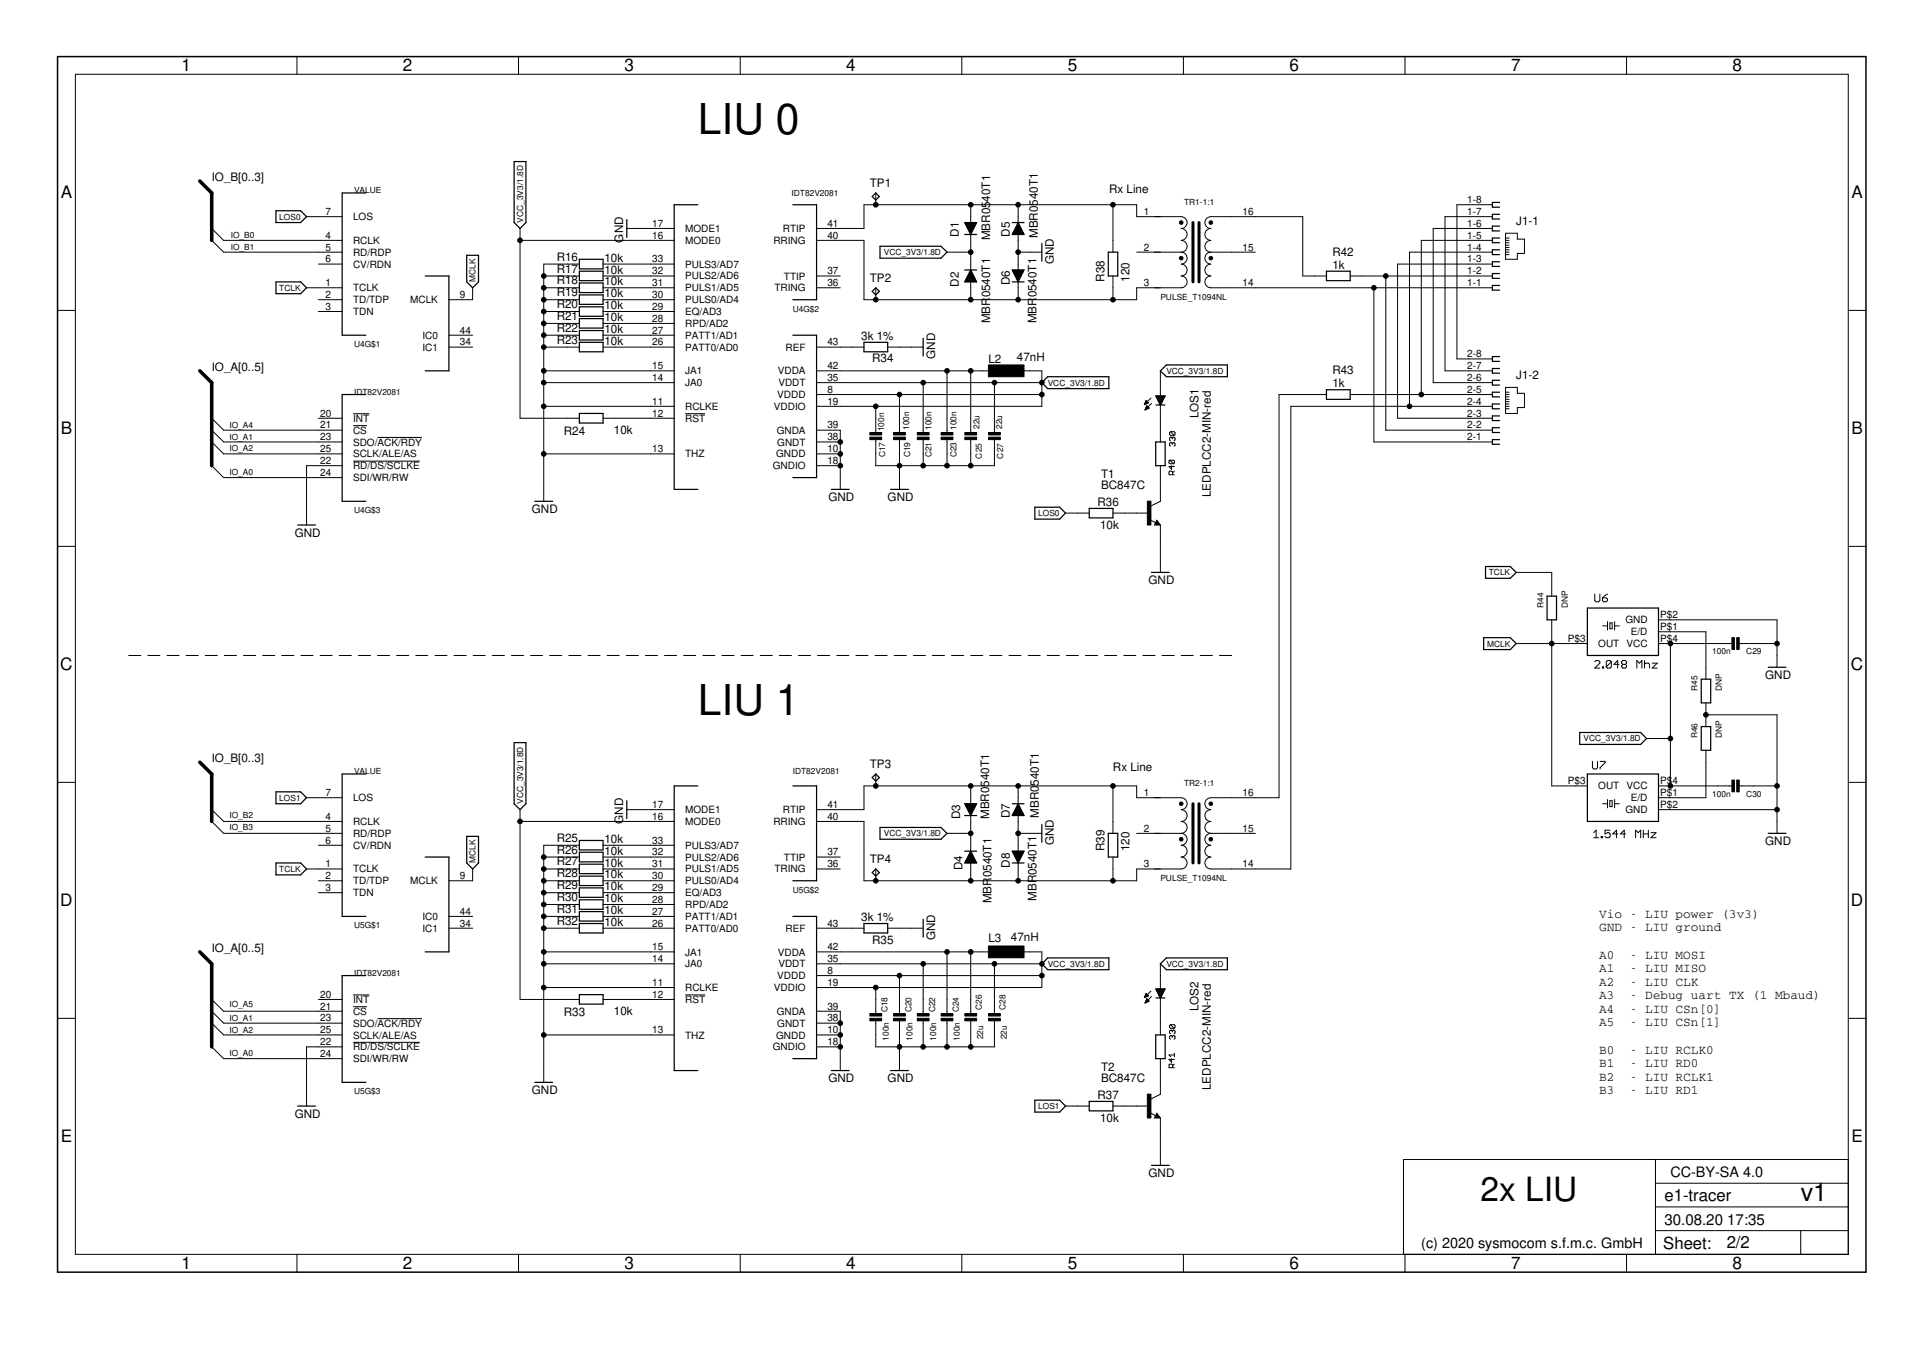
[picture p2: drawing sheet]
<svg xmlns="http://www.w3.org/2000/svg" width="297mm" height="210mm" viewBox="0 0 297 210" stroke-linecap="round" stroke-linejoin="round" font-family="sans-serif">
<g fill="none" stroke="#000" stroke-width=".15">
<path d="M11.6 11.5h273.9v182.2h-273.9zM45.9 8.7v2.8M80.1 8.7v2.8M114.3 8.7v2.8M148.6 8.7v2.8M182.8 8.7v2.8M217 8.7v2.8M251.2 8.7v2.8M32.7 35.3l1.8 1.8h18.4M32.7 37.1l1.8 1.8h18.4M47.3 33.5h5.6M80.3 37.1h23.8"/>
<path d="M80.3 35.3v29.3h9.2M96.8 35.3h7.3M126.1 35.3h7.4v-3.7h42.1v1.9h6.9a.91 .91 0 0 1 .9 .9 .91 .91 0 0 1-.9 .9 .92 .92 0 0 1 .9 .9 .92 .92 0 0 1-.9 .9 .91 .91 0 0 1 .9 .9 .91 .91 0 0 1-.9 .9M126.1 37.1h7.4v9.2h42.1v-1.9h6.9a.91 .91 0 0 0 .9-.9 .91 .91 0 0 0-.9-.9 .92 .92 0 0 0 .9-.9 .92 .92 0 0 0-.9-.9 .92 .92 0 0 0 .9-.9 .92 .92 0 0 0-.9-1M135.3 29.8v1.8M146.3 38.9h3.6M149.9 31.6v14.7M157.3 38.9h3.6M157.3 31.6v14.7M171.9 31.6v7.3M175.6 38.9h6.9M187 38.9a.91 .91 0 0 1-.9-.9 .91 .91 0 0 1 .9-.9 .92 .92 0 0 1-.9-.9 .92 .92 0 0 1 .9-.9 .91 .91 0 0 1-.9-.9 .91 .91 0 0 1 .9-.9h14.2v9.1h3.7"/>
<path d="M187 38.9a.92 .92 0 0 0-.9 1 .92 .92 0 0 0 .9 .9 .92 .92 0 0 0-.9 .9 .92 .92 0 0 0 .9 .9 .91 .91 0 0 0-.9 .9 .91 .91 0 0 0 .9 .9h43.5M187 38.9h6.9M230.5 33.5h-7.3v23.8h7.3M230.5 37.1h-11v23.8M230.5 38.9h-12.8v23.9M230.5 35.3h-9.1v23.8h9.1M230.5 31.6h-5.5v23.8h5.5M232.6 37.1h.5M232.6 38.9h.5M232.6 36h1.8v.9h1.1v2.2h-1.1v.9h-1.8zM232.6 39.3h.5M232.6 38.6h.5"/>
<path d="M232.6 38.2h.5M232.6 37.9h.5M232.6 37.5h.5M232.6 36.8h.5M8.9 47.9h2.7M47.3 44.4h5.6M49.2 40.8h3.7M49.2 46.3h3.7M49.2 48.1h3.7M69.3 51.8h3.7M69.3 53.6h3.7M73 44.4v1.9h-3.7"/>
<path d="M84 44.4h5.5M84 46.3h5.5M84 48.1h5.5M84 42.6h5.5M84 50h5.5M84 51.8h5.5M84 53.6h5.5M84 59.1h20.1M84 57.3h20.1M89.5 40.8h-5.5v36.6M93.2 40.8h10.9M93.2 44.4h10.9"/>
<path d="M93.2 46.3h10.9M93.2 48.1h10.9M93.2 42.6h10.9M93.2 50h10.9M93.2 51.8h10.9M93.2 53.6h10.9M126.1 44.4h3.7M126.1 42.6h3.7M126.1 53.6h7.4M126.1 59.1h34.8M126.1 57.3h27.5M135.3 44.4v1.9"/>
<path d="M137.1 53.6h5.5M142.6 59.1v7.9M146.3 57.3v9.7M149.9 57.3v9.7M153.6 59.1v7.9M157.3 57.3h3.6v5.5h-34.8M171.9 42.6v3.7M179.2 57.3v3.9M208.6 42.6h21.9M212.2 44.4v23.9h18.3M214.1 42.6v23.8h16.4M230.5 40.8h-14.6v23.8h14.6"/>
<path d="M232.6 59.8h1.8v.9h1.1v2.2h-1.1v1h-1.8zM285.5 47.9h2.7M32.7 64.6l1.8 1.8h18.4M32.7 66.4l1.8 1.9h18.4M32.7 68.3l1.8 1.8h18.4M32.7 71.9l1.8 1.9h18.4M49.2 64.6h3.7M52.9 71.9h-5.6v9.2M54.5 63.9h2.5M54.5 65.7h2.2M54.5 71.2h10.4M58.3 67.6h6.9"/>
<path d="M84 70.1h20.1M84 62.8h20.1M93.2 64.6h10.9M105.8 63.9h3.1M126.1 66.4h3.7v9.2M126.1 68.3h3.7M126.1 70.1h3.7M126.1 71.9h3.7M126.1 60.9h34.8M135.3 67.7v4.2h18.3v-4.2M135.3 62.8v4.2M138.9 60.9v6.1"/>
<path d="M138.9 67.7v7.9M142.6 67.7v4.2M146.3 67.7v4.2M149.9 67.7v4.2M164.6 79.2h3.7M171.9 79.2h5.5M176.8 62.4h.1M176.8 62.4h.3M176.9 62.3h.3M176.9 63.3h.1M176.9 62.2h.5M176.9 63.2h.2"/>
<path d="M176.9 62.1h.4M176.9 63.2h.3M177 62.1h.2M177 63.1h.4M177 62h.2M177 63h.5M177 61.9h.1M177 62.9h.4M177.1 62.8h.2M177.1 62.8h.1M177.1 62.7l-.2 .6M177.1 62.7l.4 .3-.6 .3"/>
<path d="M177.1 62.7h.1M177.4 62.2l-.4-.4-.2 .7M177.4 62.2l-.6 .3M177.8 61.5l-1 1M177.9 62.3l-1 1M178.6 61.2h1.3l-.7 1.3zM178.6 61.2h1.3M178.6 61.3h1.3M178.6 61.4h1.2M178.7 61.4h1.1M178.7 61.5h1.1M178.8 61.6h.9"/>
<path d="M178.8 61.7h.9M178.9 61.7h.7M178.9 61.8h.7M178.9 61.9h.7M179 62h.5M179 62.1h.5M179.1 62.2h.3M179.1 62.3h.3M179.2 62.4h.1M179.2 71.9v5.5l-1.4 .7M179.2 62.5v5.8M179.2 62.5h.1"/>
<path d="M180.7 71.1l-.1 .1v.3l.1 .1h.6M180.7 71.1h.6l.1 .1v.3l-.1 .1M180.7 71.1l.6 .5M180.8 66.7l-.1 .1v.3l.1 .1h.6M180.8 66.7h.6l.1 .1v.3l-.1 .1M180.8 66.7l.6 .5M181 71.9v.6l-.4-.4h.8M181.1 68.5l-.2-.1-.2 .1v.3l.1 .1M181.1 67.7l-.2-.2-.2 .2v.2l.1 .2M181.1 68.5l.1-.1 .3 .1v.3l-.1 .1M181.1 67.7v.1M181.1 68.5v.1"/>
<path d="M181.1 67.7l.1-.2 .3 .2v.2l-.1 .2M181.1 73.3v-.4l-.1-.1h-.3l-.1 .1v.4h.8M181.4 72.8l-.3 .2M204.9 60.9h-7.3v62.3h-10.6a.92 .92 0 0 0-.9 .9 .92 .92 0 0 0 .9 1 .91 .91 0 0 0-.9 .9 .91 .91 0 0 0 .9 .9 .92 .92 0 0 0-.9 .9 .92 .92 0 0 0 .9 .9M208.6 60.9h21.9M230.5 62.8h-31.1v71.4h-12.4a.92 .92 0 0 1-.9-.9 .92 .92 0 0 1 .9-.9 .91 .91 0 0 1-.9-.9 .91 .91 0 0 1 .9-.9 .92 .92 0 0 1-.9-1 .92 .92 0 0 1 .9-.9M232.6 62.8h.5M232.6 60.9h.5M232.6 63.1h.5M232.6 62.4h.5M232.6 62h.5M232.6 61.7h.5"/>
<path d="M232.6 61.3h.5M232.6 60.6h.5M8.9 84.4h2.7M177.6 80.3l.9 .4M178.7 80.3l.5 .8h-.9zM179.2 81.1v7.3M234.2 99.4h11M234.2 88.4h5.5v3.7M239.7 95.7v25.7h5.5M246.3 91.8v1l.2 .1h.4l.2-.1v-1M247.5 92.4h.6l.2 .1v.3l-.2 .1h-.4l-.2-.1zM247.6 96.7h.7"/>
<path d="M248.3 91.8l-.8 .6M248.3 96v1.3M248.7 96.2h.3v.9h-.3zM249.4 96.7h.7M249.4 96v1.3M256.2 97.6h7.3v7.3M256.2 99.4h11.5M256.2 95.7h18.3v7.4M258 99.4v22M268.5 99.4h6M285.5 84.4h2.7M19.9 101.2h1.9"/>
<path d="M22.8 101.2h1.9M25.8 101.2h1.9M28.7 101.2h1.9M31.7 101.2h1.9M34.6 101.2h1.9M37.6 101.2h1.9M40.6 101.2h1.8M43.5 101.2h1.9M46.5 101.2h1.9M49.4 101.2h1.9M52.4 101.2h1.9M55.4 101.2h1.8"/>
<path d="M58.3 101.2h1.9M61.3 101.2h1.8M64.2 101.2h1.9M67.2 101.2h1.8M70.1 101.2h1.9M73.1 101.2h1.9M76 101.2h1.9M79 101.2h1.9M82 101.2h1.8M84.9 101.2h1.9M87.9 101.2h1.8M90.8 101.2h1.9"/>
<path d="M93.8 101.2h1.9M96.7 101.2h1.9M99.7 101.2h1.9M102.6 101.2h1.9M105.6 101.2h1.9M108.6 101.2h1.8M111.5 101.2h1.9M114.5 101.2h1.8M117.4 101.2h1.9M120.4 101.2h1.9M123.3 101.2h1.9M126.3 101.2h1.9"/>
<path d="M129.2 101.2h1.9M132.2 101.2h1.9M135.1 101.2h1.9M135.3 119.5v1.9M138.1 101.2h1.9M141.1 101.2h1.8M144 101.2h1.9M147 101.2h1.9M149.9 101.2h1.9M152.9 101.2h1.9M155.9 101.2h1.8M158.8 101.2h1.9"/>
<path d="M161.8 101.2h1.8M164.7 101.2h1.9M167.7 101.2h1.8M170.6 101.2h1.9M173.6 101.2h1.9M176.5 101.2h1.9M179.5 101.2h1.9M182.5 101.2h1.8M185.4 101.2h1.9M188.4 101.2h1.8M246 117.6v1l.2 .2h.4l.2-.2v-1M246.3 102.2l.2-.2h.4l.2 .2v.2l-.8 .8h.8"/>
<path d="M247.2 117.6h.7v.2l-.7 .8v.2M247.5 103h.2v.2h-.2zM248.9 102.2v.8l-.2 .2h-.4l-.2-.2M248.9 102.2l-.2-.2h-.4l-.2 .2v.8M248.9 102.2l-.8 .8M250.1 102.6h-.8l.6-.6v1.2M250.7 102.6l-.2 .2v.2l.2 .2h.4l.1-.2v-.2l-.1-.2M250.7 102.6l-.2-.2v-.2l.2-.2h.4l.1 .2v.2l-.1 .2M250.7 102.6h.4M252.8 103.2v-1.2l.4 .4 .4-.4v1.2M254 102v1.2M254 102.6l.2-.2h.4l.2 .2v.6"/>
<path d="M254.3 114.1h3.7M255.2 102.4h.8l-.8 .8h.8M263.5 115.9v7.3h-7.3M263.5 110.4h11v18.3M263.5 108.6v3.6M8.9 120.8h2.7M32.7 125.1l1.8 1.8h18.4M32.7 126.9l1.8 1.8h18.4M47.3 123.2h5.6M47.3 134.2h5.6M49.2 130.6h3.7M49.2 136h3.7"/>
<path d="M49.2 137.9h3.7M73 134.2v1.8h-3.7M80.3 126.9h23.8M80.3 125.1v29.3h9.2M84 134.2h5.5M84 136h5.5M84 137.9h5.5M84 132.4h5.5M84 139.7h5.5M89.5 130.6h-5.5v36.6M93.2 130.6h10.9M93.2 134.2h10.9"/>
<path d="M93.2 136h10.9M93.2 137.9h10.9M93.2 132.4h10.9M93.2 139.7h10.9M96.8 125.1h7.3M126.1 125.1h7.4v-3.7h42.1v1.8h6.9a.92 .92 0 0 1 .9 .9 .92 .92 0 0 1-.9 1 .91 .91 0 0 1 .9 .9 .91 .91 0 0 1-.9 .9 .92 .92 0 0 1 .9 .9 .92 .92 0 0 1-.9 .9M126.1 126.9h7.4v9.1h42.1v-1.8h6.9a.92 .92 0 0 0 .9-.9 .92 .92 0 0 0-.9-.9 .91 .91 0 0 0 .9-.9 .91 .91 0 0 0-.9-.9 .92 .92 0 0 0 .9-1 .92 .92 0 0 0-.9-.9M126.1 134.2h3.7M126.1 132.4h3.7M135.3 134.2v1.8M146.3 128.7h3.6M149.9 121.4v14.6"/>
<path d="M157.3 121.4v14.6M157.3 128.7h3.6M171.9 121.4v7.3M171.9 132.4v3.6M175.6 128.7h6.9M187 128.7h6.9M246.2 128.6l.3-.4v1.2M246.2 129.4h.8M247.3 129.2h.2v.2h-.2zM247.6 124.1h.7M248.3 123.5v1.3M248.7 123.7h.3v.9h-.3z"/>
<path d="M248.7 128.2h-.8v.6l.4-.2h.2l.2 .2v.4l-.2 .2h-.4l-.2-.2M249.4 123.5v1.3M249.4 124.1h.7M249.9 128.8h-.8l.6-.6v1.2M251.1 128.8h-.8l.6-.6v1.2M252.6 129.4v-1.2l.4 .4 .4-.4v1.2M253.8 128.8h.8M253.8 128.2v1.2M254.6 128.2v1.2M255 128.6h.8l-.8 .8h.8M256.2 121.4h11.5M256.2 125.1h18.3"/>
<path d="M268.5 121.4h6M285.5 120.8h2.7M8.9 157.3h2.7M32.7 154.4l1.8 1.8h18.4M32.7 156.2l1.8 1.8h18.4M32.7 158l1.8 1.9h18.4M49.2 154.4h3.7M54.5 153.7h2.5M54.5 155.5h2.2M58.3 157.3h6.9M69.3 141.5h3.7M69.3 143.4h3.7"/>
<path d="M84 159.9h20.1M84 141.5h5.5M84 143.4h5.5M84 148.9h20.1M84 147h20.1M84 152.5h20.1M93.2 154.4h10.9M93.2 141.5h10.9M93.2 143.4h10.9M105.8 153.7h3.1M126.1 156.2h3.7v9.2M126.1 158h3.7"/>
<path d="M126.1 159.9h3.7M126.1 143.4h7.4M126.1 148.9h34.8M126.1 147h27.5M126.1 150.7h34.8M135.3 152.5v4.2M135.3 157.5v4.2h18.3v-4.2M137.1 143.4h5.5M138.9 150.7v6M138.9 157.5v7.9M142.6 148.9v7.8M142.6 157.5v4.2"/>
<path d="M146.3 147v9.7M146.3 157.5v4.2M149.9 147v9.7M149.9 157.5v4.2M153.6 148.9v7.8M157.3 147h3.6v5.5h-34.8M176.8 154.1h.1M176.8 154h.2M176.8 153.9h.4M176.9 153.8h.5M176.9 154.8h.1M176.9 153.7h.4"/>
<path d="M176.9 154.7h.3M177 153.7h.3M177 154.7h.4M177 153.6h.2M177 154.6h.5M177 153.5h.1M177 154.5h.4M177.1 154.4h.2M177.1 154.4h.1M177.1 154.3h.1M177.1 154.3l-.2 .6M177.1 154.3l.4 .3-.6 .3"/>
<path d="M177.4 153.8l-.4-.4-.2 .7M177.4 153.8l-.6 .3M177.8 153.1l-1 1M177.9 153.9l-1 1M178.6 152.8h1.3l-.7 1.3zM178.6 152.8h1.3M178.6 152.9h1.3M178.7 153h1.1M178.7 153.1h1M178.8 153.2h.9M178.8 153.3h.9M178.9 153.4h.7"/>
<path d="M178.9 153.5h.7M179 153.6h.5M179 153.7h.5M179.1 153.8h.3M179.1 153.9h.3M179.2 154h.1M179.2 154.1h.1M179.2 148.9v3.9M179.2 154.1v5.8M180.8 158.3l-.1 .1v.3l.1 .1h.6M180.8 158.3h.6l.1 .1v.3l-.1 .1M180.8 158.3l.6 .5"/>
<path d="M181.1 159.3l-.2-.2-.2 .2v.2l.1 .2M181.1 159.3v.1M181.1 159.3l.1-.2 .3 .2v.2l-.1 .2M285.5 157.3h2.7M32.7 161.7l1.8 1.8h18.4M52.9 161.7h-5.6v9.1M54.5 161h10.4M126.1 161.7h3.7M164.6 170.8h3.7M171.9 170.8h5.5M177.6 171.9l.9 .4M178.7 171.9l.5 .8h-.9z"/>
<path d="M179.2 163.5v5.5l-1.4 .7M179.2 172.7v7.3M181 163.5v.6l-.4-.5h.8M181.1 160.1l-.2-.1-.2 .1v.3l.1 .1M181.1 160.1v.1M181.1 160.1l.1-.1 .3 .1v.3l-.1 .1M181.1 164.9v-.4l-.1-.1h-.3l-.1 .1v.4h.8M181.4 162.7v.5M181.4 164.4l-.3 .2M181.4 162.9h-.8l.2 .3M255.7 179.1v14.6M285.5 179.1h-68.7v14.6"/>
<path d="M45.9 193.7v2.8M80.1 193.7v2.8M114.3 193.7v2.8M148.6 193.7v2.8M182.8 193.7v2.8M217 193.7v2.8M251.2 193.7v2.8M255.7 190.1h29.8M255.7 186.4h29.8M255.7 182.8h29.8M278.2 190.1v3.6"/>
</g>
<g fill="none" stroke="#000" stroke-width=".19">
<path d="M42.6 32.6h3.8l.9 .9-.9 .9h-3.8zM56.5 29.8h-3.6v22h3.6M72.1 39.4h1.8v4.1l-.9 .9-.9-.9zM79.4 25h1.8v9.4l-.9 .9-.9-.9zM96.8 33.9v2.8M107.8 31.6h-3.7v44h3.7M122.5 31.6h3.6v14.7h-3.6M134.7 30.4l.6-.6 .5 .6-.5 .5zM135.9 38h9.5l.9 .9-.9 1h-9.5zM149 34.4h1.9l-1 1.8zM149 36.2h1.9M156.4 34.4h1.8"/>
<path d="M157.3 34.4l.9 1.8h-1.8zM160.9 37.6v2.7M171.2 38.9h1.5v3.7h-1.5zM231.6 31.3h-1.1v.7h1.1M231.6 33.1h-1.1v.7h1.1M231.6 34.9h-1.1v.8h1.1M231.6 36.8h-1.1v.7h1.1M231.6 38.6h-1.1v.7h1.1M42.6 43.5h3.8l.9 .9-.9 1h-3.8zM65.7 42.6h3.6v14.7h-3.6M89.5 52.9h3.7v1.4h-3.7zM89.5 40h3.7v1.5h-3.7z"/>
<path d="M89.5 41.9h3.7v1.4h-3.7zM89.5 43.7h3.7v1.5h-3.7zM89.5 45.6h3.7v1.4h-3.7zM89.5 47.4h3.7v1.5h-3.7zM89.5 49.2h3.7v1.5h-3.7zM89.5 51.1h3.7v1.4h-3.7zM122.5 51.8h3.6v22h-3.6M133.5 52.9h3.6v1.4h-3.6zM134.7 45l.6-.6 .5 .6-.5 .6zM142.6 52.2v2.8M149 41.7h1.9M149.9 41.7l1 1.8h-1.9z"/>
<path d="M156.4 43.5h1.8M156.4 41.7h1.8l-.9 1.8zM160.9 59.1l.9-.9h9.5v1.8h-9.5zM179.2 57.3l1-.9h9.4v1.8h-9.4zM204.9 41.9h3.7v1.4h-3.7zM231.6 44.1h-1.1v.7h1.1M231.6 40.4h-1.1v.7h1.1M231.6 42.2h-1.1v.8h1.1M231.6 55.1h-1.1v.7h1.1M231.6 56.9h-1.1v.7h1.1M231.6 58.7h-1.1v.8h1.1M56.5 60.9h-3.6v16.5h3.6"/>
<path d="M82.6 77.4h2.8M89.5 63.9h3.7v1.4h-3.7zM128.4 75.6h2.8M137.6 75.6h2.7M159.9 78.3h3.8l.9 .9-.9 1h-3.8zM168.3 78.5h3.6v1.5h-3.6zM178.5 68.3h1.5v3.6h-1.5zM178.6 61.2h1.3l-.7 1.3zM178.6 62.5h1.3M204.9 60.2h3.7v1.5h-3.7zM231.6 60.6h-1.1v.7h1.1M231.6 62.4h-1.1v.7h1.1"/>
<path d="M231.6 64.2h-1.1v.8h1.1M231.6 66.1h-1.1v.7h1.1M231.6 67.9h-1.1v.7h1.1M46 81.1h2.7M177.9 88.4h2.7M178.7 80.7l.1 .2h-.3l.2-.4 .4 .5h-.6M229.2 98.5h4.1l.9 .9-.9 .9h-4.1zM229.5 87.5h3.8l.9 .9-.9 .9h-3.8zM239 92.1h1.4v3.6h-1.4zM245.2 93.9h11v7.3h-11zM56.5 119.5h-3.6v22h3.6M79.4 114.7h1.8v9.4l-.9 1-.9-1z"/>
<path d="M244 113.1h9.4l.9 1-.9 .9h-9.4zM245.2 119.5h11v7.4h-11zM262.8 104.9h1.4v3.7h-1.4zM262.8 112.2h1.4v3.7h-1.4zM273.1 103.1h2.8M42.6 122.3h3.8l.9 .9-.9 .9h-3.8zM42.6 133.3h3.8l.9 .9-.9 .9h-3.8zM65.7 132.4h3.6v14.6h-3.6M72.1 129.2h1.8v4.1l-.9 .9-.9-.9zM89.5 129.8h3.7v1.5h-3.7zM89.5 131.6h3.7v1.5h-3.7zM89.5 133.5h3.7v1.4h-3.7z"/>
<path d="M89.5 135.3h3.7v1.5h-3.7zM89.5 137.1h3.7v1.5h-3.7zM89.5 139h3.7v1.4h-3.7zM96.8 123.7v2.7M107.8 121.4h-3.7v44h3.7M122.5 121.4h3.6v14.6h-3.6M134.7 120.1l.6-.6 .5 .6-.5 .5zM134.7 134.8l.6-.6 .5 .6-.5 .5zM135.9 127.8h9.5l.9 .9-.9 .9h-9.5zM149 124.1h1.9l-1 1.9zM149 126h1.9M149 131.5h1.9"/>
<path d="M149.9 131.5l1 1.8h-1.9zM156.4 133.3h1.8M156.4 124.1h1.8M156.4 131.5h1.8l-.9 1.8zM157.3 124.1l.9 1.9h-1.8zM160.9 127.3v2.8M171.2 128.7h1.5v3.7h-1.5zM273.1 128.7h2.8M56.5 150.7h-3.6v16.5h3.6M89.5 140.8h3.7v1.5h-3.7zM89.5 142.6h3.7v1.5h-3.7zM89.5 153.6h3.7v1.5h-3.7z"/>
<path d="M122.5 141.5h3.6v22h-3.6M133.5 142.6h3.6v1.5h-3.6zM142.6 142v2.7M160.9 148.9l.9-.9h9.5v1.8h-9.5zM178.5 159.9h1.5v3.6h-1.5zM178.6 152.8h1.3l-.7 1.3zM178.6 154.1h1.3M179.2 148.9l1-.9h9.4v1.8h-9.4zM46 170.8h2.7M82.6 167.2h2.8M128.4 165.4h2.8M137.6 165.4h2.7"/>
<path d="M159.9 169.9h3.8l.9 .9-.9 1h-3.8zM168.3 170.1h3.6v1.5h-3.6zM178.7 172.3l.1 .2h-.3l.2-.4 .4 .5h-.6M177.9 180h2.7"/>
</g>
<path d="M150.1 34.8h-.3l.2 .7 .6-.9h-1.3l.6 1.2M157.3 34.8l.6 1.2h-1.3l.6-.9 .2 .7h-.3M149.9 42.2l.7 1.1h-1.3l.5-.9 .3 .7h-.3M157.4 42.2h-.3l.3 .6 .5-.9h-1.3l.7 1.2M149.9 131.9l.7 1.2h-1.3l.5-.9 .3 .6h-.3M150.1 124.6h-.3l.2 .6 .6-.9h-1.3l.6 1.2M157.3 124.6l.6 1.2h-1.3l.6-.9 .2 .6h-.3M157.4 131.9h-.3l.3 .7 .5-1h-1.3l.7 1.2" fill="none" stroke="#000" stroke-width=".44"/>
<g fill="#000" stroke="#000" stroke-width=".15">
<path d="M152.7 56.4h5.5v1.8h-5.5zM134.4 67.5h1.8v.4h-1.8zM134.4 66.8h1.8v.4h-1.8zM138 67.5h1.8v.4h-1.8zM138 66.8h1.8v.4h-1.8zM141.7 67.5h1.8v.4h-1.8zM141.7 66.8h1.8v.4h-1.8zM145.4 67.5h1.8v.4h-1.8zM145.4 66.8h1.8v.4h-1.8zM149 66.8h1.9v.4h-1.9zM149 67.5h1.9v.4h-1.9zM152.7 66.8h1.8v.4h-1.8z"/>
<path d="M152.7 67.5h1.8v.4h-1.8zM177.2 77.4h.6v3.7h-.6zM267.5 98.5h.4v1.8h-.4zM268.3 98.5h.3v1.8h-.3zM267.5 120.5h.4v1.8h-.4zM268.3 120.5h.3v1.8h-.3zM134.4 157.3h1.8v.4h-1.8zM134.4 156.5h1.8v.4h-1.8zM138 157.3h1.8v.4h-1.8zM138 156.5h1.8v.4h-1.8zM141.7 157.3h1.8v.4h-1.8zM141.7 156.5h1.8v.4h-1.8z"/>
<path d="M145.4 157.3h1.8v.4h-1.8zM145.4 156.5h1.8v.4h-1.8zM149 156.5h1.9v.4h-1.9zM149 157.3h1.9v.4h-1.9zM152.7 146.1h5.5v1.8h-5.5zM152.7 156.5h1.8v.4h-1.8zM152.7 157.3h1.8v.4h-1.8zM177.2 169h.6v3.7h-.6z"/>
</g>
<path d="M8.9 8.7h279.3v187.8h-279.3z" fill="none" stroke="#000" stroke-width=".23"/>
<path d="M184.3 34.4v9.1M185.2 34.4v9.1M184.3 124.1v9.2M185.2 124.1v9.2" fill="none" stroke="#000" stroke-width=".47"/>
<g fill="#000" stroke="#000" stroke-width=".15">
<circle cx="80.3" cy="37.1" r=".36"/>
<circle cx="135.3" cy="31.6" r=".36"/>
<circle cx="149.9" cy="38.9" r=".36"/>
<circle cx="149.9" cy="31.6" r=".36"/>
<circle cx="157.3" cy="38.9" r=".36"/>
<circle cx="157.3" cy="31.6" r=".36"/>
<circle cx="171.9" cy="31.6" r=".36"/>
<circle cx="182.5" cy="34.4" r=".28"/>
<circle cx="182.5" cy="39.9" r=".28"/>
<circle cx="187" cy="39.9" r=".28"/>
<circle cx="187" cy="34.4" r=".28"/>
<circle cx="84" cy="59.1" r=".36"/>
<circle cx="84" cy="44.4" r=".36"/>
<circle cx="84" cy="57.3" r=".36"/>
<circle cx="84" cy="48.1" r=".36"/>
<circle cx="84" cy="50" r=".36"/>
<circle cx="84" cy="51.8" r=".36"/>
<circle cx="84" cy="53.6" r=".36"/>
<circle cx="84" cy="46.3" r=".36"/>
<circle cx="84" cy="42.6" r=".36"/>
<circle cx="135.3" cy="46.3" r=".36"/>
<circle cx="142.6" cy="59.1" r=".36"/>
<circle cx="146.3" cy="57.3" r=".36"/>
<circle cx="149.9" cy="57.3" r=".36"/>
<circle cx="149.9" cy="46.3" r=".36"/>
<circle cx="153.6" cy="59.1" r=".36"/>
<circle cx="157.3" cy="46.3" r=".36"/>
<circle cx="160.9" cy="59.1" r=".36"/>
<circle cx="171.9" cy="46.3" r=".36"/>
<circle cx="212.2" cy="44.4" r=".36"/>
<circle cx="214.1" cy="42.6" r=".36"/>
<circle cx="84" cy="70.1" r=".36"/>
<circle cx="84" cy="62.8" r=".36"/>
<circle cx="129.8" cy="68.3" r=".36"/>
<circle cx="129.8" cy="70.1" r=".36"/>
<circle cx="129.8" cy="71.9" r=".36"/>
<circle cx="135.3" cy="62.8" r=".36"/>
<circle cx="138.9" cy="60.9" r=".36"/>
<circle cx="138.9" cy="71.9" r=".36"/>
<circle cx="142.6" cy="71.9" r=".36"/>
<circle cx="146.3" cy="71.9" r=".36"/>
<circle cx="149.9" cy="71.9" r=".36"/>
<circle cx="160.9" cy="60.9" r=".36"/>
<circle cx="217.7" cy="62.8" r=".36"/>
<circle cx="219.5" cy="60.9" r=".36"/>
<circle cx="239.7" cy="99.4" r=".36"/>
<circle cx="258" cy="99.4" r=".36"/>
<circle cx="274.5" cy="99.4" r=".36"/>
<circle cx="258" cy="114.1" r=".36"/>
<circle cx="263.5" cy="110.4" r=".36"/>
<circle cx="80.3" cy="126.9" r=".36"/>
<circle cx="84" cy="137.9" r=".36"/>
<circle cx="84" cy="136" r=".36"/>
<circle cx="84" cy="134.2" r=".36"/>
<circle cx="84" cy="132.4" r=".36"/>
<circle cx="84" cy="139.7" r=".36"/>
<circle cx="135.3" cy="136" r=".36"/>
<circle cx="135.3" cy="121.4" r=".36"/>
<circle cx="149.9" cy="128.7" r=".36"/>
<circle cx="149.9" cy="136" r=".36"/>
<circle cx="149.9" cy="121.4" r=".36"/>
<circle cx="157.3" cy="128.7" r=".36"/>
<circle cx="157.3" cy="121.4" r=".36"/>
<circle cx="157.3" cy="136" r=".36"/>
<circle cx="171.9" cy="136" r=".36"/>
<circle cx="171.9" cy="121.4" r=".36"/>
<circle cx="182.5" cy="124.1" r=".28"/>
<circle cx="182.5" cy="129.6" r=".28"/>
<circle cx="187" cy="129.6" r=".28"/>
<circle cx="187" cy="124.1" r=".28"/>
<circle cx="258" cy="121.4" r=".36"/>
<circle cx="274.5" cy="121.4" r=".36"/>
<circle cx="274.5" cy="125.1" r=".36"/>
<circle cx="84" cy="147" r=".36"/>
<circle cx="84" cy="148.9" r=".36"/>
<circle cx="84" cy="152.5" r=".36"/>
<circle cx="84" cy="159.9" r=".36"/>
<circle cx="84" cy="143.4" r=".36"/>
<circle cx="84" cy="141.5" r=".36"/>
<circle cx="129.8" cy="158" r=".36"/>
<circle cx="129.8" cy="159.9" r=".36"/>
<circle cx="135.3" cy="152.5" r=".36"/>
<circle cx="138.9" cy="150.7" r=".36"/>
<circle cx="142.6" cy="148.9" r=".36"/>
<circle cx="146.3" cy="147" r=".36"/>
<circle cx="149.9" cy="147" r=".36"/>
<circle cx="153.6" cy="148.9" r=".36"/>
<circle cx="160.9" cy="148.9" r=".36"/>
<circle cx="160.9" cy="150.7" r=".36"/>
<circle cx="129.8" cy="161.7" r=".36"/>
<circle cx="138.9" cy="161.7" r=".36"/>
<circle cx="142.6" cy="161.7" r=".36"/>
<circle cx="146.3" cy="161.7" r=".36"/>
<circle cx="149.9" cy="161.7" r=".36"/>
</g>
<path d="M30.9 28l1.8 1.8v7.3M30.9 57.3l1.8 1.8v12.8M30.9 117.7l1.8 1.8v7.4M30.9 147l1.8 1.9v12.8" fill="none" stroke="#000" stroke-width=".55"/>
<g font-size="6.6">
<text x="107.8" y="20.6">LIU 0</text>
<text x="107.8" y="110.4">LIU 1</text>
</g>
<text font-size="5.2" x="228.7" y="185.5">2x LIU</text>
<text font-size="3.9" x="278.2" y="185.5">v1</text>
<g font-size="2.6">
<text x="28" y="11">1</text>
<text x="62.2" y="11">2</text>
<text x="96.5" y="11">3</text>
<text x="130.7" y="11">4</text>
<text x="164.9" y="11">5</text>
<text x="199.2" y="11">6</text>
<text x="233.4" y="11">7</text>
<text x="267.6" y="11">8</text>
<text x="9.4" y="30.6">A</text>
<text x="286" y="30.6">A</text>
<text x="9.4" y="67.1">B</text>
<text x="286" y="67.1">B</text>
<text x="9.3" y="103.5">C</text>
<text x="285.9" y="103.5">C</text>
<text x="9.3" y="140">D</text>
<text x="285.9" y="140">D</text>
<text x="9.4" y="176.4">E</text>
<text x="286" y="176.4">E</text>
<text x="257.1" y="185.5">e1-tracer</text>
<text x="28" y="196">1</text>
<text x="62.2" y="196">2</text>
<text x="96.5" y="196">3</text>
<text x="130.7" y="196">4</text>
<text x="164.9" y="196">5</text>
<text x="199.2" y="196">6</text>
<text x="233.4" y="196">7</text>
<text x="256.9" y="192.9">Sheet:</text>
<text x="266.7" y="192.8">2/2</text>
<text x="267.6" y="196">8</text>
</g>
<g font-size="2.3">
<text x="257.1" y="189.2">30.08.20</text>
<text x="266.8" y="189.2">17:35</text>
</g>
<g font-size="2.2">
<text x="258" y="181.8">CC-BY-SA 4.0</text>
<text x="219.5" y="192.8">(c) 2020 sysmocom s.f.m.c. GmbH</text>
</g>
<g font-size="2">
<text x="247" y="141.8">Vio - LIU power (3v3)</text>
<text x="247" y="143.9">GND - LIU ground</text>
<text x="247" y="148.1">A0</text>
<text x="251.7" y="148.1">- LIU MOSI</text>
<text x="247" y="150.2">A1</text>
<text x="247" y="152.2">A2</text>
<text x="247" y="154.3">A3</text>
<text x="251.7" y="150.2">- LIU MISO</text>
<text x="251.7" y="152.2">- LIU CLK</text>
<text x="251.7" y="154.3">- Debug uart TX (1 Mbaud)</text>
<text x="247" y="156.4">A4</text>
<text x="247" y="158.5">A5</text>
<text x="251.7" y="156.4">- LIU CSn[0]</text>
<text x="251.7" y="158.5">- LIU CSn[1]</text>
<text x="247" y="162.7">B0</text>
<text x="247" y="164.8">B1</text>
<text x="247" y="166.9">B2</text>
<text x="251.7" y="162.7">- LIU RCLK0</text>
<text x="251.7" y="164.8">- LIU RD0</text>
<text x="251.7" y="166.9">- LIU RCLK1</text>
<text x="247" y="169">B3</text>
<text x="251.7" y="169">- LIU RD1</text>
</g>
<g font-size="1.8">
<text x="32.7" y="28">IO_B[0..3]</text>
<text x="134.4" y="28.9">TP1</text>
<text x="171.3" y="29.8">Rx Line</text>
<text x="153" y="31.1" transform="rotate(-90 153 31.1)">40T1</text>
<text x="234.2" y="34.8">J1-1</text>
<text x="86" y="40.3">R16</text>
<text x="93.4" y="40.4">10k</text>
<text x="96.3" y="37.5" transform="rotate(-90 96.3 37.5)">GND</text>
<text x="148.1" y="36.6" transform="rotate(-90 148.1 36.6)">D1</text>
<text x="153" y="37.1" transform="rotate(-90 153 37.1)">MBR05</text>
<text x="156" y="36.6" transform="rotate(-90 156 36.6)">D5</text>
<text x="160.3" y="36.8" transform="rotate(-90 160.3 36.8)">MBR0540T1</text>
<text x="162.8" y="40.8" transform="rotate(-90 162.8 40.8)">GND</text>
<text x="205.8" y="41.5">1k</text>
<text x="205.8" y="39.5">R42</text>
<text x="86" y="42.1">R17</text>
<text x="86" y="43.9">R18</text>
<text x="86" y="45.8">R19</text>
<text x="86" y="47.6">R20</text>
<text x="93.4" y="42.3">10k</text>
<text x="93.4" y="44.1">10k</text>
<text x="93.4" y="45.9">10k</text>
<text x="93.4" y="47.7">10k</text>
<text x="134.4" y="43.5">TP2</text>
<text x="148.1" y="44.3" transform="rotate(-90 148.1 44.3)">D2</text>
<text x="153" y="45.9" transform="rotate(-90 153 45.9)">0540T1</text>
<text x="156" y="44.1" transform="rotate(-90 156 44.1)">D6</text>
<text x="160.1" y="45.9" transform="rotate(-90 160.1 45.9)">0540T1</text>
<text x="170.6" y="43.5" transform="rotate(-90 170.6 43.5)">R38</text>
<text x="174.5" y="43.5" transform="rotate(-90 174.5 43.5)">120</text>
<text x="86" y="49.4">R21</text>
<text x="86" y="51.2">R22</text>
<text x="86" y="53.1">R23</text>
<text x="93.4" y="49.6">10k</text>
<text x="93.4" y="51.4">10k</text>
<text x="93.4" y="53.2">10k</text>
<text x="133" y="52.5">3k 1%</text>
<text x="153" y="49.9" transform="rotate(-90 153 49.9)">MBR</text>
<text x="160.1" y="49.9" transform="rotate(-90 160.1 49.9)">MBR</text>
<text x="32.7" y="57.3">IO_A[0..5]</text>
<text x="134.7" y="56">R34</text>
<text x="144.4" y="55.4" transform="rotate(-90 144.4 55.4)">GND</text>
<text x="152.7" y="56">L2</text>
<text x="157.1" y="55.8">47nH</text>
<text x="205.8" y="59.8">1k</text>
<text x="205.8" y="57.8">R43</text>
<text x="234.2" y="58.6">J1-2</text>
<text x="185.1" y="64.6" transform="rotate(-90 185.1 64.6)">LOS1</text>
<text x="87.1" y="67.2">R24</text>
<text x="94.8" y="67">10k</text>
<text x="128" y="77.4">GND</text>
<text x="137.1" y="77.4">GND</text>
<text x="170.1" y="75.6">BC847C</text>
<text x="170.1" y="73.8">T1</text>
<text x="187" y="76.8" transform="rotate(-90 187 76.8)">LEDPLCC2-MIN-red</text>
<text x="45.5" y="82.9">GND</text>
<text x="82.2" y="79.3">GND</text>
<text x="169.5" y="78.2">R36</text>
<text x="169.9" y="81.6">10k</text>
<text x="177.4" y="90.2">GND</text>
<text x="272.7" y="104.9">GND</text>
<text x="32.7" y="117.7">IO_B[0..3]</text>
<text x="134.4" y="118.6">TP3</text>
<text x="171.9" y="119">Rx Line</text>
<text x="160.5" y="121.3" transform="rotate(-90 160.5 121.3)">540T1</text>
<text x="86" y="130">R25</text>
<text x="86" y="131.8">R26</text>
<text x="93.4" y="130.2">10k</text>
<text x="96.3" y="127.2" transform="rotate(-90 96.3 127.2)">GND</text>
<text x="148.3" y="126.5" transform="rotate(-90 148.3 126.5)">D3</text>
<text x="152.8" y="126.5" transform="rotate(-90 152.8 126.5)">MBR0540T1</text>
<text x="156" y="126.3" transform="rotate(-90 156 126.3)">D7</text>
<text x="160.5" y="126.3" transform="rotate(-90 160.5 126.3)">MBR0</text>
<text x="162.8" y="130.5" transform="rotate(-90 162.8 130.5)">GND</text>
<text x="170.6" y="131.5" transform="rotate(-90 170.6 131.5)">R39</text>
<text x="174.5" y="131.5" transform="rotate(-90 174.5 131.5)">120</text>
<text x="272.7" y="130.5">GND</text>
<text x="86" y="133.7">R27</text>
<text x="86" y="135.5">R28</text>
<text x="86" y="137.3">R29</text>
<text x="93.4" y="132">10k</text>
<text x="93.4" y="133.8">10k</text>
<text x="93.4" y="135.7">10k</text>
<text x="93.4" y="137.5">10k</text>
<text x="134.4" y="133.3">TP4</text>
<text x="148.7" y="134.4" transform="rotate(-90 148.7 134.4)">D4</text>
<text x="153.2" y="135.5" transform="rotate(-90 153.2 135.5)">0540T1</text>
<text x="156" y="134" transform="rotate(-90 156 134)">D8</text>
<text x="86" y="139.2">R30</text>
<text x="86" y="141">R31</text>
<text x="86" y="142.8">R32</text>
<text x="93.4" y="139.3">10k</text>
<text x="93.4" y="141.2">10k</text>
<text x="93.4" y="143">10k</text>
<text x="133" y="142.3">3k 1%</text>
<text x="153.2" y="139.5" transform="rotate(-90 153.2 139.5)">MBR</text>
<text x="160.1" y="139.2" transform="rotate(-90 160.1 139.2)">MBR0540T1</text>
<text x="32.7" y="147">IO_A[0..5]</text>
<text x="134.7" y="145.7">R35</text>
<text x="144.4" y="145.2" transform="rotate(-90 144.4 145.2)">GND</text>
<text x="152.7" y="145.6">L3</text>
<text x="156.2" y="145.4">47nH</text>
<text x="87.1" y="156.9">R33</text>
<text x="94.8" y="156.7">10k</text>
<text x="185.1" y="156.2" transform="rotate(-90 185.1 156.2)">LOS2</text>
<text x="128" y="167.2">GND</text>
<text x="137.1" y="167.2">GND</text>
<text x="170.1" y="167.2">BC847C</text>
<text x="170.1" y="165.3">T2</text>
<text x="45.5" y="172.7">GND</text>
<text x="82.2" y="169">GND</text>
<text x="169.5" y="169.8">R37</text>
<text x="169.9" y="173.2">10k</text>
<text x="187" y="168.4" transform="rotate(-90 187 168.4)">LEDPLCC2-MIN-red</text>
<text x="177.4" y="181.8">GND</text>
</g>
<g font-size="1.5">
<text x="50.3" y="33.2">7</text>
<text x="54.5" y="34">LOS</text>
<text x="100.7" y="35">17</text>
<text x="105.8" y="35.8">MODE1</text>
<text x="120.9" y="35.8">RTIP</text>
<text x="127.8" y="35">41</text>
<text x="176.7" y="33.2">1</text>
<text x="191.9" y="33.2">16</text>
<text x="226.6" y="35">1-6</text>
<text x="226.6" y="33.2">1-7</text>
<text x="226.6" y="31.4">1-8</text>
<text x="50.3" y="36.9">4</text>
<text x="50.3" y="38.7">5</text>
<text x="50.3" y="40.5">6</text>
<text x="54.5" y="37.7">RCLK</text>
<text x="54.5" y="39.5">RD/RDP</text>
<text x="54.5" y="41.3">CV/RDN</text>
<text x="100.7" y="36.9">16</text>
<text x="100.7" y="40.5">33</text>
<text x="105.8" y="37.7">MODE0</text>
<text x="105.8" y="41.3">PULS3/AD7</text>
<text x="119.5" y="37.7">RRING</text>
<text x="127.8" y="36.9">40</text>
<text x="176.7" y="38.7">2</text>
<text x="191.9" y="38.7">15</text>
<text x="226.6" y="40.5">1-3</text>
<text x="226.6" y="38.7">1-4</text>
<text x="226.6" y="36.9">1-5</text>
<text x="50.3" y="44.2">1</text>
<text x="50.3" y="46">2</text>
<text x="50.3" y="47.9">3</text>
<text x="54.5" y="45">TCLK</text>
<text x="54.5" y="46.8">TD/TDP</text>
<text x="63.4" y="46.8">MCLK</text>
<text x="71" y="46">9</text>
<text x="100.7" y="46">30</text>
<text x="100.7" y="44.2">31</text>
<text x="100.7" y="42.4">32</text>
<text x="100.7" y="47.9">29</text>
<text x="105.8" y="46.8">PULS0/AD4</text>
<text x="105.8" y="45">PULS1/AD5</text>
<text x="105.8" y="43.2">PULS2/AD6</text>
<text x="119.6" y="45">TRING</text>
<text x="121.1" y="43.2">TTIP</text>
<text x="127.8" y="42.4">37</text>
<text x="127.8" y="44.2">36</text>
<text x="176.7" y="44.2">3</text>
<text x="191.9" y="44.2">14</text>
<text x="226.6" y="44.2">1-1</text>
<text x="226.6" y="42.4">1-2</text>
<text x="54.5" y="48.7">TDN</text>
<text x="65.2" y="52.3">IC0</text>
<text x="71" y="51.5">44</text>
<text x="71" y="53.4">34</text>
<text x="100.7" y="49.7">28</text>
<text x="100.7" y="51.5">27</text>
<text x="100.7" y="53.4">26</text>
<text x="105.8" y="48.7">EQ/AD3</text>
<text x="105.8" y="50.5">RPD/AD2</text>
<text x="105.8" y="52.3">PATT1/AD1</text>
<text x="127.8" y="53.4">43</text>
<text x="65.2" y="54.2">IC1</text>
<text x="100.7" y="58.8">14</text>
<text x="100.7" y="57">15</text>
<text x="105.8" y="54.2">PATT0/AD0</text>
<text x="105.8" y="59.7">JA0</text>
<text x="105.8" y="57.8">JA1</text>
<text x="120.1" y="57.8">VDDA</text>
<text x="120.2" y="59.7">VDDT</text>
<text x="121.3" y="54.2">REF</text>
<text x="127.8" y="58.8">35</text>
<text x="127.8" y="57">42</text>
<text x="226.6" y="58.8">2-6</text>
<text x="226.6" y="57">2-7</text>
<text x="226.6" y="55.2">2-8</text>
<text x="49.5" y="64.3">20</text>
<text x="54.5" y="65.2">INT</text>
<text x="100.7" y="64.3">12</text>
<text x="100.7" y="62.5">11</text>
<text x="105.8" y="65.2">RST</text>
<text x="105.8" y="63.3">RCLKE</text>
<text x="119.5" y="63.3">VDDIO</text>
<text x="120.1" y="61.5">VDDD</text>
<text x="127.8" y="60.7">8</text>
<text x="127.8" y="62.5">19</text>
<text x="226.6" y="64.3">2-3</text>
<text x="226.6" y="62.5">2-4</text>
<text x="226.6" y="60.7">2-5</text>
<text x="49.5" y="66.2">21</text>
<text x="49.5" y="68">23</text>
<text x="49.5" y="69.8">25</text>
<text x="49.5" y="71.7">22</text>
<text x="54.5" y="67">CS</text>
<text x="54.5" y="68.8">SDO/ACK/RDY</text>
<text x="54.5" y="70.6">SCLK/ALE/AS</text>
<text x="100.7" y="69.8">13</text>
<text x="105.8" y="70.6">THZ</text>
<text x="119.9" y="70.6">GNDD</text>
<text x="120" y="67">GNDA</text>
<text x="120.1" y="68.8">GNDT</text>
<text x="127.8" y="68">38</text>
<text x="127.8" y="66.2">39</text>
<text x="127.8" y="69.8">10</text>
<text x="127.8" y="71.7">18</text>
<text x="226.6" y="68">2-1</text>
<text x="226.6" y="66.2">2-2</text>
<text x="49.5" y="73.5">24</text>
<text x="54.5" y="72.5">RD/DS/SCLKE</text>
<text x="54.5" y="74.3">SDI/WR/RW</text>
<text x="119.4" y="72.5">GNDIO</text>
<text x="256.4" y="95.5">P$2</text>
<text x="242.2" y="99.1">P$3</text>
<text x="246.9" y="100">OUT</text>
<text x="251.1" y="96.3">GND</text>
<text x="251.2" y="100">VCC</text>
<text x="251.9" y="98.1">E/D</text>
<text x="256.4" y="97.3">P$1</text>
<text x="256.4" y="99.1">P$4</text>
<text x="50.3" y="123">7</text>
<text x="54.5" y="123.8">LOS</text>
<text x="100.7" y="124.8">17</text>
<text x="105.8" y="125.6">MODE1</text>
<text x="120.9" y="125.6">RTIP</text>
<text x="127.8" y="124.8">41</text>
<text x="176.7" y="123">1</text>
<text x="191.9" y="123">16</text>
<text x="242.2" y="121.1">P$3</text>
<text x="246.9" y="121.9">OUT</text>
<text x="251.1" y="125.6">GND</text>
<text x="251.2" y="121.9">VCC</text>
<text x="251.9" y="123.8">E/D</text>
<text x="256.4" y="123">P$1</text>
<text x="256.4" y="121.1">P$</text>
<text x="256.4" y="124.8">P$2</text>
<text x="258.3" y="121.1">4</text>
<text x="50.3" y="126.6">4</text>
<text x="50.3" y="128.5">5</text>
<text x="50.3" y="130.3">6</text>
<text x="54.5" y="127.4">RCLK</text>
<text x="54.5" y="129.3">RD/RDP</text>
<text x="54.5" y="131.1">CV/RDN</text>
<text x="100.7" y="126.6">16</text>
<text x="100.7" y="130.3">33</text>
<text x="105.8" y="127.4">MODE0</text>
<text x="105.8" y="131.1">PULS3/AD7</text>
<text x="119.5" y="127.4">RRING</text>
<text x="127.8" y="126.6">40</text>
<text x="176.7" y="128.5">2</text>
<text x="191.9" y="128.5">15</text>
<text x="50.3" y="134">1</text>
<text x="50.3" y="135.8">2</text>
<text x="50.3" y="137.6">3</text>
<text x="54.5" y="134.8">TCLK</text>
<text x="54.5" y="136.6">TD/TDP</text>
<text x="63.4" y="136.6">MCLK</text>
<text x="71" y="135.8">9</text>
<text x="100.7" y="135.8">30</text>
<text x="100.7" y="134">31</text>
<text x="100.7" y="132.1">32</text>
<text x="100.7" y="137.6">29</text>
<text x="105.8" y="136.6">PULS0/AD4</text>
<text x="105.8" y="134.8">PULS1/AD5</text>
<text x="105.8" y="132.9">PULS2/AD6</text>
<text x="119.6" y="134.8">TRING</text>
<text x="121.1" y="132.9">TTIP</text>
<text x="127.8" y="132.1">37</text>
<text x="127.8" y="134">36</text>
<text x="176.7" y="134">3</text>
<text x="191.9" y="134">14</text>
<text x="54.5" y="138.4">TDN</text>
<text x="65.2" y="142.1">IC0</text>
<text x="65.2" y="143.9">IC1</text>
<text x="71" y="141.3">44</text>
<text x="71" y="143.1">34</text>
<text x="100.7" y="139.4">28</text>
<text x="100.7" y="141.3">27</text>
<text x="100.7" y="143.1">26</text>
<text x="105.8" y="138.4">EQ/AD3</text>
<text x="105.8" y="140.3">RPD/AD2</text>
<text x="105.8" y="142.1">PATT1/AD1</text>
<text x="105.8" y="143.9">PATT0/AD0</text>
<text x="121.3" y="143.9">REF</text>
<text x="127.8" y="143.1">43</text>
<text x="100.7" y="148.6">14</text>
<text x="100.7" y="146.8">15</text>
<text x="105.8" y="149.4">JA0</text>
<text x="105.8" y="147.6">JA1</text>
<text x="120.1" y="147.6">VDDA</text>
<text x="120.2" y="149.4">VDDT</text>
<text x="127.8" y="148.6">35</text>
<text x="127.8" y="146.8">42</text>
<text x="49.5" y="154.1">20</text>
<text x="49.5" y="155.9">21</text>
<text x="54.5" y="154.9">INT</text>
<text x="100.7" y="154.1">12</text>
<text x="100.7" y="152.3">11</text>
<text x="105.8" y="154.9">RST</text>
<text x="105.8" y="153.1">RCLKE</text>
<text x="119.5" y="153.1">VDDIO</text>
<text x="120.1" y="151.2">VDDD</text>
<text x="127.8" y="155.9">39</text>
<text x="127.8" y="150.4">8</text>
<text x="127.8" y="152.3">19</text>
<text x="49.5" y="157.8">23</text>
<text x="49.5" y="159.6">25</text>
<text x="49.5" y="161.4">22</text>
<text x="54.5" y="156.7">CS</text>
<text x="54.5" y="158.6">SDO/ACK/RDY</text>
<text x="54.5" y="160.4">SCLK/ALE/AS</text>
<text x="100.7" y="159.6">13</text>
<text x="105.8" y="160.4">THZ</text>
<text x="119.9" y="160.4">GNDD</text>
<text x="120" y="156.7">GNDA</text>
<text x="120.1" y="158.6">GNDT</text>
<text x="127.8" y="157.8">38</text>
<text x="127.8" y="159.6">10</text>
<text x="127.8" y="161.4">18</text>
<text x="49.5" y="163.3">24</text>
<text x="54.5" y="162.2">RD/DS/SCLKE</text>
<text x="54.5" y="164.1">SDI/WR/RW</text>
<text x="119.4" y="162.2">GNDIO</text>
</g>
<g font-size="1.3">
<text x="54.7" y="29.8">VALUE</text>
<text x="43.1" y="33.9">LOS0</text>
<text x="80.8" y="34.4" transform="rotate(-90 80.8 34.4)">VCC_3V3/1.8D</text>
<text x="122.3" y="30.3">IDT82V2081</text>
<text x="182.9" y="31.6">TR1-1:1</text>
<text x="35.6" y="36.8">IO_B0</text>
<text x="35.6" y="38.6">IO_B1</text>
<text x="136.5" y="39.4">VCC_3V3/1.8D</text>
<text x="43.1" y="44.9">TCLK</text>
<text x="73.5" y="43.5" transform="rotate(-90 73.5 43.5)">MCLK</text>
<text x="179.2" y="46.3">PULSE_T1094NL</text>
<text x="54.7" y="53.6">U4G$1</text>
<text x="122.5" y="48.1">U4G$2</text>
<text x="161.8" y="59.6">VCC_3V3/1.8D</text>
<text x="180.2" y="57.7">VCC_3V3/1.8D</text>
<text x="54.7" y="60.9">IDT82V2081</text>
<text x="35.5" y="67.9">IO_A1</text>
<text x="35.5" y="69.7">IO_A2</text>
<text x="35.5" y="66.1">IO_A4</text>
<text x="136.6" y="66.6" transform="rotate(-90 136.6 66.6)">100n</text>
<text x="136.7" y="70.6" transform="rotate(-90 136.7 70.6)">C17</text>
<text x="140.4" y="66.4" transform="rotate(-90 140.4 66.4)">100n</text>
<text x="140.6" y="70.6" transform="rotate(-90 140.6 70.6)">C19</text>
<text x="143.9" y="70.6" transform="rotate(-90 143.9 70.6)">C21</text>
<text x="143.9" y="66.4" transform="rotate(-90 143.9 66.4)">100n</text>
<text x="147.7" y="70.6" transform="rotate(-90 147.7 70.6)">C23</text>
<text x="147.7" y="66.4" transform="rotate(-90 147.7 66.4)">100n</text>
<text x="151.3" y="66.3" transform="rotate(-90 151.3 66.3)">22u</text>
<text x="151.7" y="70.8" transform="rotate(-90 151.7 70.8)">C25</text>
<text x="154.8" y="66.3" transform="rotate(-90 154.8 66.3)">22u</text>
<text x="155" y="70.8" transform="rotate(-90 155 70.8)">C27</text>
<text x="35.5" y="73.4">IO_A0</text>
<text x="54.7" y="79.3">U4G$3</text>
<text x="160.4" y="79.7">LOS0</text>
<text x="230" y="88.9">TCLK</text>
<text x="238.4" y="93.9" transform="rotate(-90 238.4 93.9)">R44</text>
<text x="242.2" y="93.9" transform="rotate(-90 242.2 93.9)">DNP</text>
<text x="229.7" y="99.9">MCLK</text>
<text x="264.5" y="101">100n</text>
<text x="269.7" y="101">C29</text>
<text x="262.2" y="106.7" transform="rotate(-90 262.2 106.7)">R45</text>
<text x="266" y="106.7" transform="rotate(-90 266 106.7)">DNP</text>
<text x="54.7" y="119.6">VALUE</text>
<text x="122.5" y="119.6">IDT82V2081</text>
<text x="244.6" y="114.5">VCC_3V3/1.8D</text>
<text x="262.2" y="114.1" transform="rotate(-90 262.2 114.1)">R46</text>
<text x="266" y="114.1" transform="rotate(-90 266 114.1)">DNP</text>
<text x="43.1" y="123.7">LOS1</text>
<text x="80.8" y="124.1" transform="rotate(-90 80.8 124.1)">VCC_3V3/1.8D</text>
<text x="182.9" y="121.4">TR2-1:1</text>
<text x="264.5" y="123">100n</text>
<text x="269.7" y="123">C30</text>
<text x="35.5" y="126.3">IO_B2</text>
<text x="35.5" y="128.2">IO_B3</text>
<text x="136.5" y="129.2">VCC_3V3/1.8D</text>
<text x="43.1" y="134.7">TCLK</text>
<text x="73.5" y="133.3" transform="rotate(-90 73.5 133.3)">MCLK</text>
<text x="122.5" y="137.9">U5G$2</text>
<text x="179.2" y="136">PULSE_T1094NL</text>
<text x="54.7" y="143.4">U5G$1</text>
<text x="161.8" y="149.3">VCC_3V3/1.8D</text>
<text x="180.2" y="149.3">VCC_3V3/1.8D</text>
<text x="35.5" y="155.5">IO_A5</text>
<text x="54.7" y="150.7">IDT82V2081</text>
<text x="35.5" y="157.7">IO_A1</text>
<text x="35.5" y="159.5">IO_A2</text>
<text x="137.1" y="156.4" transform="rotate(-90 137.1 156.4)">C18</text>
<text x="137.3" y="160.7" transform="rotate(-90 137.3 160.7)">100n</text>
<text x="140.8" y="156.4" transform="rotate(-90 140.8 156.4)">C20</text>
<text x="141" y="160.7" transform="rotate(-90 141 160.7)">100n</text>
<text x="144.4" y="156.4" transform="rotate(-90 144.4 156.4)">C22</text>
<text x="144.6" y="160.7" transform="rotate(-90 144.6 160.7)">100n</text>
<text x="148.1" y="156.4" transform="rotate(-90 148.1 156.4)">C24</text>
<text x="148.3" y="160.7" transform="rotate(-90 148.3 160.7)">100n</text>
<text x="151.7" y="156" transform="rotate(-90 151.7 156)">C26</text>
<text x="151.9" y="160.5" transform="rotate(-90 151.9 160.5)">22u</text>
<text x="155.3" y="156" transform="rotate(-90 155.3 156)">C28</text>
<text x="155.5" y="160.5" transform="rotate(-90 155.5 160.5)">22u</text>
<text x="35.5" y="163.2">IO_A0</text>
<text x="54.7" y="169">U5G$3</text>
<text x="160.4" y="171.3">LOS1</text>
</g>
</svg>
